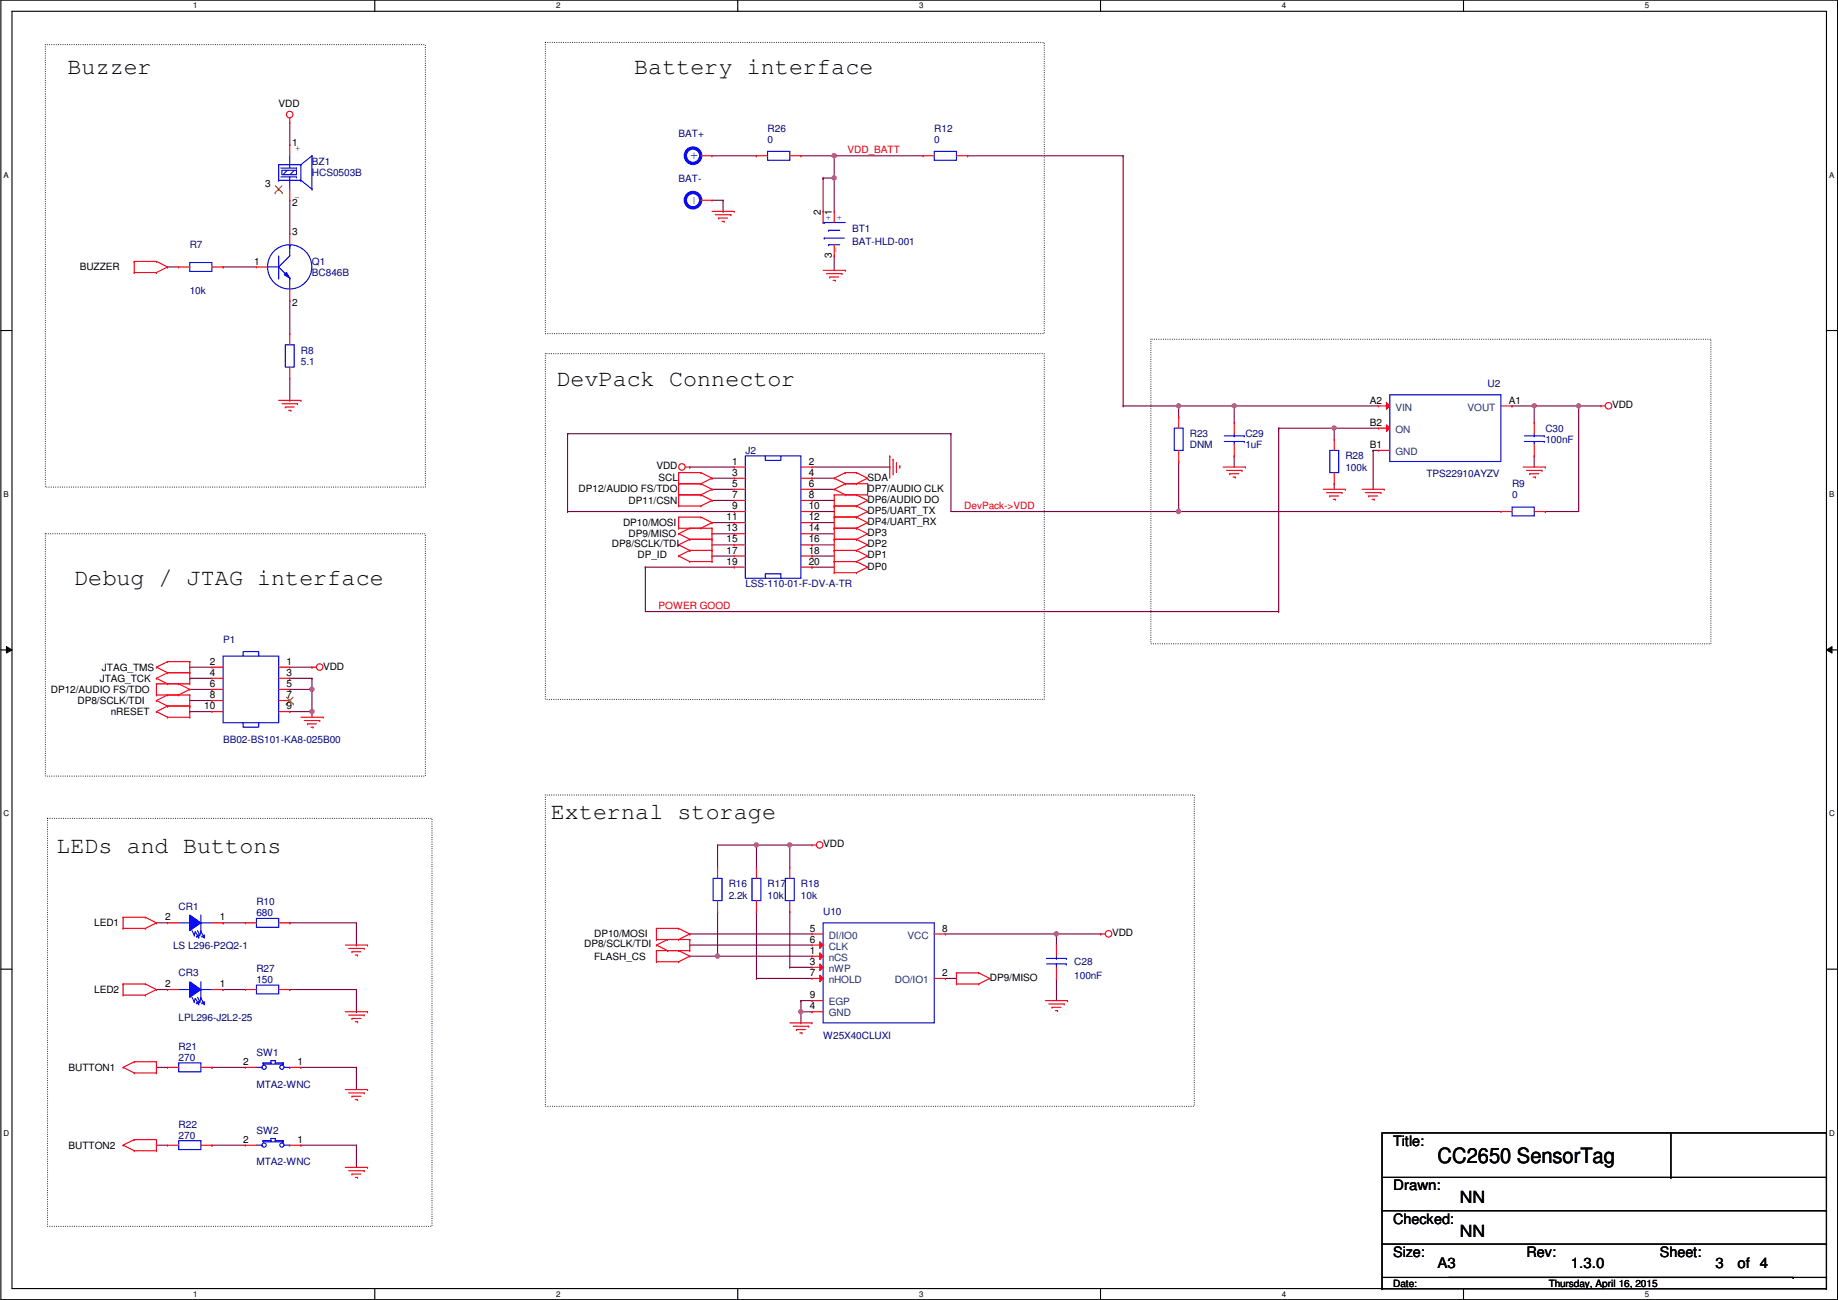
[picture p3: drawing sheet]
<svg xmlns="http://www.w3.org/2000/svg" width="420mm" height="297mm" viewBox="0 0 420 297" stroke-linecap="round" stroke-linejoin="round" font-family="sans-serif">
<path d="M.2 0h419.9v297h-419.9zM2.7 2.6h414.8v291.8h-414.8z" fill="none" stroke="#000" stroke-width=".25"/>
<g fill="#fff">
<path d="M44.2 .3h1v2h-1z"/>
<path d="M44.2 294.7h1v2h-1z"/>
</g>
<path d="M85.7 0v2.6M85.7 294.4v2.6" fill="none" stroke="#000" stroke-width=".25"/>
<g fill="#fff">
<path d="M127.1 .3h1v2h-1z"/>
<path d="M127.1 294.7h1v2h-1z"/>
</g>
<path d="M168.6 0v2.6M168.6 294.4v2.6" fill="none" stroke="#000" stroke-width=".25"/>
<g fill="#fff">
<path d="M210.1 .3h1v2h-1z"/>
<path d="M210.1 294.7h1v2h-1z"/>
</g>
<path d="M251.6 0v2.6M251.6 294.4v2.6" fill="none" stroke="#000" stroke-width=".25"/>
<g fill="#fff">
<path d="M293 .3h1v2h-1z"/>
<path d="M293 294.7h1v2h-1z"/>
</g>
<path d="M334.5 0v2.6M334.5 294.4v2.6" fill="none" stroke="#000" stroke-width=".25"/>
<g fill="#fff">
<path d="M376 .3h1v2h-1z"/>
<path d="M376 294.7h1v2h-1z"/>
<path d="M.8 39h1.2v2h-1.2z"/>
<path d="M418.2 39h1.1v2h-1.1z"/>
<path d="M.8 112h1.2v2h-1.2z"/>
<path d="M418.2 112h1.1v2h-1.1z"/>
</g>
<path d="M.2 75.5h2.5M417.5 75.5h2.6" fill="none" stroke="#000" stroke-width=".25"/>
<g fill="#fff">
<path d="M.8 185h1.3v1.9h-1.3z"/>
<path d="M418.2 185h1.2v1.9h-1.2z"/>
</g>
<path d="M.2 148.5h2.5M417.5 148.5h2.6" fill="none" stroke="#000" stroke-width=".25"/>
<path d="M1.5 147.7l1.2 .8-1.2 .7zM417.5 148.5l1.3-.8v1.5z" fill="#000"/>
<path d="M1.5 147.7l1.2 .8-1.2 .7zM417.5 148.5l1.3-.8v1.5z" fill="none" stroke="#000" stroke-width=".23"/>
<g fill="#fff">
<path d="M.8 257.9h1.3v2h-1.3z"/>
<path d="M418.2 257.9h1.2v2h-1.2z"/>
</g>
<path d="M.2 221.4h2.5M417.5 221.4h2.6" fill="none" stroke="#000" stroke-width=".25"/>
<path d="M10.4 10.2h86.8v101.1h-86.8zM124.7 9.7h114v66.5h-114zM263.1 77.5h128v69.6h-128zM124.7 80.8h114v79h-114zM10.4 122h86.8v55.3h-86.8zM10.9 187h87.9v93.2h-87.9zM124.7 181.7h148.3v71.1h-148.3z" fill="none" stroke="#000" stroke-width=".25" stroke-dasharray="0 .5"/>
<g fill="none" stroke="#800040" stroke-width=".25">
<path d="M66.2 155h.1M66.2 155h5.1M71.3 155h.1M71.3 155v2.5M35.8 210.9h.1M35.8 210.9h2.5M51 210.9h.1M51 210.9h5.1M66.2 210.9h.1M66.2 210.9h15.3M35.8 243.9h.1M35.8 243.9h2.5"/>
<path d="M35.8 261.7h.1M35.8 261.7h2.5"/>
</g>
<circle cx="71.3" cy="157.5" r=".49" fill="#f0f"/>
<circle cx="71.3" cy="157.5" r=".49" fill="none" stroke="#f0f" stroke-width=".25"/>
<g fill="none" stroke="#800040" stroke-width=".25">
<path d="M66.2 45.8h.1M66.2 45.8v7.6M38.3 61h.1M38.3 61h2.5M51 61h.1M51 61h7.6M66.2 68.6h.1M66.2 68.6v7.6M185.6 106.7h17.8M203.4 106.7h.1M43.4 152.4h.1M43.4 155h.1"/>
<path d="M43.4 152.4h5.1M43.4 155h5.1M66.2 157.5h.1M66.2 157.5h5.1M43.4 162.6h.1M43.4 162.6h5.1M71.3 162.6h.1M71.3 162.6v1.3"/>
</g>
<circle cx="71.3" cy="162.6" r=".49" fill="#f0f"/>
<circle cx="71.3" cy="162.6" r=".49" fill="none" stroke="#f0f" stroke-width=".25"/>
<g fill="none" stroke="#800040" stroke-width=".25">
<path d="M190.7 35.6h.1M190.7 35.6v12.7M221.2 35.6h.1M221.2 35.6h35.5M188.2 40.7h.1M188.2 40.7v7.6M188.2 40.7h2.5M190.7 58.5h.1M190.7 40.7h.1M190.7 58.5v3.3M66.2 91.5h.1M66.2 86.4v5.1"/>
<path d="M185.6 116.9h.1M185.6 114.3h.1M185.6 116.9h5.1M185.6 114.3h5.1M147.5 139.7h144.8M185.6 129.6h.1M185.6 127h.1M185.6 124.5h.1M185.6 129.6h5.1M185.6 127h5.1M185.6 124.5h5.1M292.3 139.7h.1"/>
<path d="M71.3 157.5h.1M71.3 157.5v5.1M66.2 162.6h5.1M71.3 162.6h.1M81.5 215.9h.1M81.5 210.9v5M81.5 243.9h.1M81.5 243.9v5.1M81.5 261.7h.1M81.5 261.7v5"/>
</g>
<circle cx="190.7" cy="40.7" r=".49" fill="#f0f"/>
<circle cx="190.7" cy="40.7" r=".49" fill="none" stroke="#f0f" stroke-width=".25"/>
<circle cx="190.7" cy="35.6" r=".49" fill="#f0f"/>
<circle cx="190.7" cy="35.6" r=".49" fill="none" stroke="#f0f" stroke-width=".25"/>
<g fill="none" stroke="#800040" stroke-width=".25">
<path d="M190.7 35.6h.1M190.7 35.6h20.3M256.7 35.6h.1M256.7 35.6v57.2M129.7 99.1h.1M129.7 99.1v17.8M129.7 99.1h87.7M217.4 99.1h.1M217.4 99.1v17.8M129.7 116.9h.1M129.7 116.9h38.1M157.7 106.7h.1"/>
<path d="M157.7 106.7h10.1M162.8 109.3h.1M162.8 114.3h.1M162.8 119.4h.1M162.8 111.8h.1M162.8 109.3h5M162.8 114.3h5M162.8 119.4h5M162.8 111.8h5M185.6 111.8h.1M185.6 109.3h.1M185.6 119.4h.1"/>
<path d="M185.6 109.3h5.1M185.6 119.4h5.1M185.6 111.8h5.1M147.5 129.6h.1M147.5 129.6h20.3M147.5 129.6v10.1M162.8 122h.1M162.8 124.5h.1M162.8 127h.1M162.8 122h5M162.8 124.5h5M162.8 127h5"/>
<path d="M185.6 122h.1M185.6 122h5.1M43.4 157.5h5.1M48.5 157.5h.1M66.2 152.4h5.1M71.3 152.4h.1M43.4 160.1h5.1M48.5 160.1h.1M216.1 213.4h.1M216.1 213.4h25.4M48.5 243.9h.1M48.5 243.9h7.6"/>
<path d="M68.8 243.9h.1M68.8 243.9h12.7M48.5 261.7h.1M48.5 261.7h7.6M68.8 261.7h.1M68.8 261.7h12.7"/>
</g>
<circle cx="241.5" cy="213.4" r=".49" fill="#f0f"/>
<circle cx="241.5" cy="213.4" r=".49" fill="none" stroke="#f0f" stroke-width=".25"/>
<path d="M157.7 213.4h.1M157.7 215.9h.1M157.7 213.4h27.9M157.7 215.9h27.9M157.7 218.5h6.3M164 218.5h.1M183.1 228.6h.1M183.1 228.6h2.5M216.1 223.6h.1M216.1 223.6h2.5" fill="none" stroke="#800040" stroke-width=".25"/>
<circle cx="164" cy="218.5" r=".49" fill="#f0f"/>
<circle cx="164" cy="218.5" r=".49" fill="none" stroke="#f0f" stroke-width=".25"/>
<g fill="none" stroke="#800040" stroke-width=".25">
<path d="M172.9 193.1h.1M172.9 193.1v5.1M172.9 208.3h.1M172.9 208.3v15.3M180.5 208.3h.1M180.5 208.3v12.7M241.5 213.4h.1M241.5 213.4v2.5M241.5 213.4h10.2M251.7 213.4h.1M172.9 223.6h.1M172.9 223.6h12.7"/>
<path d="M180.5 221h.1M180.5 221h5.1M183.1 231.2h.1M183.1 228.6v2.6"/>
</g>
<circle cx="172.9" cy="193.1" r=".49" fill="#f0f"/>
<circle cx="172.9" cy="193.1" r=".49" fill="none" stroke="#f0f" stroke-width=".25"/>
<path d="M172.9 193.1h.1M172.9 193.1h7.6M180.5 193.1h.1M180.5 193.1v5.1" fill="none" stroke="#800040" stroke-width=".25"/>
<circle cx="180.5" cy="193.1" r=".49" fill="#f0f"/>
<circle cx="180.5" cy="193.1" r=".49" fill="none" stroke="#f0f" stroke-width=".25"/>
<path d="M180.5 193.1h.1M180.5 193.1h5.1M183.1 233.7h.1M185.6 231.2h.1M185.6 231.2h-2.5v2.5M241.5 223.6h.1M241.5 223.6v5" fill="none" stroke="#800040" stroke-width=".25"/>
<circle cx="183.1" cy="231.2" r=".49" fill="#f0f"/>
<circle cx="183.1" cy="231.2" r=".49" fill="none" stroke="#f0f" stroke-width=".25"/>
<g fill="none" stroke="#800040" stroke-width=".25">
<path d="M66.2 33.1h.1M66.2 28v5.1M162.8 35.6h10.1M172.9 35.6h.1M183.1 35.6h7.6M190.7 35.6h.1M162.8 45.8h2.5M165.3 45.8h.1M165.3 48.3h.1M165.3 45.8v2.5M282.1 92.8h.1M282.1 92.8v3.8"/>
<path d="M282.1 92.8h33.1M282.1 104.2h.1M282.1 104.2v2.5M350.7 104.2h.1M350.7 104.2v2.5M164 193.1h.1M164 193.1v5.1M164 193.1h8.9M172.9 193.1h.1M164 208.3h.1M164 208.3v10.2h21.6M185.6 218.5h.1"/>
<path d="M35.8 226.1h.1M35.8 226.1h2.5M51 226.1h.1M51 226.1h5.1M66.2 226.1h.1M66.2 226.1h15.3v5.1M81.5 231.2h.1"/>
</g>
<circle cx="282.1" cy="92.7" r=".49" fill="#f0f"/>
<circle cx="282.1" cy="92.7" r=".49" fill="none" stroke="#f0f" stroke-width=".25"/>
<path d="M269.4 92.8h.1M269.4 92.8h12.7M350.7 92.8h.1M350.7 92.8v3.8" fill="none" stroke="#800040" stroke-width=".25"/>
<circle cx="350.7" cy="92.7" r=".49" fill="#f0f"/>
<circle cx="350.7" cy="92.7" r=".49" fill="none" stroke="#f0f" stroke-width=".25"/>
<path d="M292.3 97.8h.1M292.3 97.8v41.9M292.3 97.8h12.7M360.9 92.8h.1M360.9 92.8v24.1" fill="none" stroke="#800040" stroke-width=".25"/>
<circle cx="360.9" cy="92.7" r=".49" fill="#f0f"/>
<circle cx="360.9" cy="92.7" r=".49" fill="none" stroke="#f0f" stroke-width=".25"/>
<g fill="none" stroke="#800040" stroke-width=".25">
<path d="M305 97.8h.1M305 97.8h10.2M305 97.8v2.6M345.6 92.8h.1M345.6 92.8h20.4M350.7 92.8h.1M360.9 92.8h.1M305 110.5h.1M305 110.5v1.3M313.9 102.9h.1M313.9 102.9h1.3M313.9 102.9v8.9"/>
<path d="M353.3 116.9h.1M353.3 116.9h7.6"/>
</g>
<circle cx="305" cy="97.8" r=".49" fill="#f0f"/>
<circle cx="305" cy="97.8" r=".49" fill="none" stroke="#f0f" stroke-width=".25"/>
<path d="M269.4 92.8h.1M269.4 92.8v2.5M269.4 116.9h.1M269.4 105.5v11.4M269.4 116.9h73.7" fill="none" stroke="#800040" stroke-width=".25"/>
<circle cx="269.4" cy="116.9" r=".49" fill="#f0f"/>
<circle cx="269.4" cy="116.9" r=".49" fill="none" stroke="#f0f" stroke-width=".25"/>
<path d="M256.7 92.8h.1M256.7 92.8h12.7" fill="none" stroke="#800040" stroke-width=".25"/>
<circle cx="269.4" cy="92.7" r=".49" fill="#f0f"/>
<circle cx="269.4" cy="92.7" r=".49" fill="none" stroke="#f0f" stroke-width=".25"/>
<path d="M217.4 116.9h52M269.4 116.9h.1" fill="none" stroke="#800040" stroke-width=".25"/>
<g fill="none" stroke="#f00" stroke-width=".25">
<path d="M66.2 28h.1M66.2 27v1M30.7 59.7h.1M30.7 59.7h5.1M30.7 59.7v2.6M35.8 59.7h.1M35.8 59.7l2.5 1.3M162.8 48.3h5M163.5 49.1h3.6M164.3 49.8h.1M164.3 49.8h2M165 50.6h.6"/>
<path d="M165.6 50.6h.1M167.1 49.1h.1M167.8 48.3h.1M30.7 62.3h.1M30.7 62.3h5.1M35.8 62.3h.1M38.3 61h.1M38.3 61l-2.5 1.3M188.2 61.8h5M188.9 62.5h3.6M189.7 63.3h.1M189.7 63.3h2"/>
<path d="M190.4 64.1h.6M191 64.1h.1M192.5 62.5h.1M193.2 61.8h.1M63.7 91.5h5.1M64.5 92.2h3.5M65.2 93h.1M65.2 93h2.1M66 93.8h.5M66.5 93.8h.1M68 92.2h.1M68.8 91.5h.1"/>
<path d="M350.7 96.6h.1M350.7 96.6v2.5M366 92.8h.1M366 92.8h1M155.1 113.1h.1M155.1 110.5h.1M155.1 115.6h.1M155.1 118.2h.1M155.1 108h.1M155.1 110.5h5.1M155.1 113.1h5.1M155.1 108v7.6"/>
<path d="M155.1 118.2v2.5M155.1 115.6h5.1M155.1 118.2h5.1M155.1 108h5.1M156.7 106.7h1M157.7 106.7h.1M160.2 110.5h.1M160.2 113.1h.1M160.2 115.6h.1M160.2 118.2h.1M160.2 108h.1M160.2 110.5l2.6 1.3"/>
<path d="M160.2 113.1l2.6 1.2M160.2 118.2l2.6 1.2M160.2 108l2.6 1.3M162.8 111.8h.1M162.8 114.3h.1M162.8 119.4h.1M162.8 109.3h.1M162.8 111.8l-2.6 1.3M162.8 114.3l-2.6 1.3M162.8 119.4l-2.6 1.3M162.8 109.3l-2.6 1.2M190.7 109.3h.1"/>
<path d="M190.7 118.2h.1M190.7 115.6h.1M190.7 111.8h.1M190.7 113.1h.1M190.7 113.1h7.6M190.7 115.6h5.1M190.7 118.2h5.1M190.7 109.3l2.5 1.2M190.7 113.1v17.8M190.7 111.8l2.5 1.3M193.2 110.5h.1M193.2 108h.1"/>
<path d="M193.2 113.1h.1M193.2 110.5h5.1M193.2 108l-2.5 1.3M193.2 108h2.6M193.2 110.5l-2.5 1.3M195.8 110.5h.1M195.8 108h.1M195.8 118.2h.1M195.8 115.6h.1M195.8 113.1h.1M195.8 108l2.5 1.3M195.8 115.6l2.5 1.3"/>
<path d="M195.8 118.2l2.5 1.2M195.8 113.1l2.5 1.2M198.3 109.3h.1M198.3 116.9h.1M198.3 110.5h.1M198.3 113.1h.1M198.3 119.4h.1M198.3 114.3h.1M198.3 109.3l-2.5 1.2M198.3 116.9l-2.5 1.3M198.3 110.5v2.6M198.3 119.4l-2.5 1.3"/>
<path d="M198.3 114.3l-2.5 1.3M203.4 104.2h.1M203.4 104.2v5.1M204.2 104.9h.1M204.2 104.9v3.6M204.9 107.7h.1M204.9 105.7v2M205.7 106.5h.1M205.7 106.5v.5M279.6 106.7h5.1M280.4 107.5h3.5M281.1 108.2h.1"/>
<path d="M281.1 108.2h2.1M281.9 109h.5M282.4 109h.1M283.9 107.5h.1M284.7 106.7h.1M302.5 111.8h5M303.2 112.6h3.6M304 113.3h.1M304 113.3h2M304.7 114.1h.6M305.3 114.1h.1M306.8 112.6h.1"/>
<path d="M307.5 111.8h.1M311.4 111.8h5M312.1 112.6h3.6M312.9 113.3h.1M312.9 113.3h2M313.6 114.1h.5M314.1 114.1h.1M315.7 112.6h.1M316.4 111.8h.1M348.2 106.7h5.1M348.9 107.5h3.6M349.7 108.2h.1"/>
<path d="M349.7 108.2h2M350.5 109h.5M350.7 104.2h.1M350.7 101.6v2.6M351 109h.1M352.5 107.5h.1M353.3 106.7h.1M155.1 127h.1M155.1 122h.1M155.1 120.7h.1M155.1 124.5h.1M155.1 127l2.6 1.3"/>
<path d="M155.1 120.7h7.7M155.1 122l2.6 1.2M155.1 124.5l2.6 1.3M157.7 125.8h.1M157.7 128.3h.1M157.7 120.7h.1M157.7 123.2h.1M157.7 125.8l-2.6 1.2M157.7 125.8h5.1M157.7 128.3h5.1M157.7 120.7l-2.6 1.3M157.7 123.2h5.1"/>
<path d="M157.7 123.2l-2.6 1.3M160.2 120.7h.1M162.8 125.8h.1M162.8 128.3h.1M162.8 120.7h.1M162.8 123.2h.1M162.8 120.7v7.6M190.7 130.9h.1M190.7 128.3h.1M190.7 125.8h.1M190.7 123.2h.1M190.7 120.7h.1"/>
<path d="M190.7 125.8h5.1M190.7 128.3h5.1M190.7 120.7h5.1M190.7 123.2h5.1M190.7 130.9h5.1M195.8 130.9h.1M195.8 128.3h.1M195.8 125.8h.1M195.8 123.2h.1M195.8 120.7h.1M195.8 128.3l2.5 1.3M195.8 125.8l2.5 1.2"/>
<path d="M195.8 123.2l2.5 1.3M195.8 120.7l2.5 1.3M198.3 129.6h.1M198.3 124.5h.1M198.3 127h.1M198.3 122h.1M198.3 129.6l-2.5 1.3M198.3 124.5l-2.5 1.3M198.3 127l-2.5 1.3M198.3 122l-2.5 1.2M35.8 155h.1M35.8 152.4h.1"/>
<path d="M35.8 158.8h.1M35.8 156.3h.1M35.8 156.3h7.6M35.8 155l2.5 1.3M35.8 152.4l2.5 1.3M35.8 158.8h7.6M35.8 156.3v2.5M38.3 153.7h.1M38.3 156.3h.1M38.3 151.2h.1M38.3 158.8h.1M38.3 153.7l-2.5 1.3"/>
<path d="M38.3 153.7h5.1M38.3 151.2l-2.5 1.2M38.3 151.2h5.1M38.3 158.8l-2.5 1.3M40.8 156.3h.1M40.8 158.8h.1M40.8 156.3l2.6 1.2M43.4 153.7h.1M43.4 156.3h.1M43.4 151.2h.1M43.4 158.8h.1M43.4 157.5h.1"/>
<path d="M43.4 151.2v5.1M43.4 158.8v5.1M43.4 157.5l-2.6 1.3M71.3 152.4h.1M71.3 152.4h1M35.8 162.6h.1M35.8 160.1h.1M35.8 162.6l2.5 1.3M35.8 160.1l2.5 1.2M38.3 161.3h.1M38.3 163.9h.1M38.3 161.3l-2.5 1.3"/>
<path d="M38.3 161.3h5.1M38.3 163.9h5.1M43.4 161.3h.1M43.4 163.9h.1M68.8 163.9h5.1M69.5 164.6h3.6M70.3 165.4h.1M70.3 165.4h2M71.1 166.2h.5M71.6 166.2h.1M73.1 164.6h.1M73.9 163.9h.1"/>
<path d="M172.9 198.2h.1M172.9 198.2v2.5M185.6 193.1h.1M185.6 193.1h1M28.1 212.1h.1M28.1 209.6h.1M28.1 209.6h5.1M28.1 212.1h5.1M28.1 209.6v2.5M33.2 209.6h.1M33.2 212.1h.1M33.2 209.6l2.6 1.3"/>
<path d="M35.8 210.9h.1M35.8 210.9l-2.6 1.2M78.9 215.9h5.1M79.7 216.7h3.6M80.5 217.5h.1M80.5 217.5h2M81.2 218.2h.5M81.7 218.2h.1M83.3 216.7h.1M84 215.9h.1M150.1 214.7h.1M150.1 212.1h.1"/>
<path d="M150.1 219.8h.1M150.1 217.2h.1M150.1 215.9h.1M150.1 212.1h5M150.1 214.7h7.6M150.1 212.1v2.6M150.1 217.2v2.6M150.1 217.2h7.6M150.1 219.8h5M150.1 215.9l2.5 1.3M152.6 214.7h.1M152.6 217.2h.1"/>
<path d="M152.6 214.7l-2.5 1.2M155.1 212.1h.1M155.1 214.7h.1M155.1 217.2h.1M155.1 219.8h.1M155.1 212.1l2.6 1.3M155.1 217.2l2.6 1.3M157.7 213.4h.1M157.7 218.5h.1M157.7 214.7h.1M157.7 217.2h.1M157.7 213.4l-2.6 1.3"/>
<path d="M157.7 218.5l-2.6 1.3M157.7 214.7v2.5M172.9 208.3h.1M172.9 205.8v2.5M213.6 213.4h2.5M216.1 213.4h.1M251.7 213.4h.1M251.7 213.4h1M28.1 227.4h.1M28.1 224.8h.1M28.1 224.8v2.6M28.1 224.8h5.1"/>
<path d="M28.1 227.4h5.1M33.2 224.8h.1M33.2 227.4h.1M33.2 224.8l2.6 1.3M35.8 226.1h.1M35.8 226.1l-2.6 1.3M78.9 231.2h5.1M79.7 231.9h3.6M80.5 232.7h.1M80.5 232.7h2M81.2 233.5h.5M81.7 233.5h.1"/>
<path d="M83.3 231.9h.1M84 231.2h.1M180.5 233.7h5.1M181.3 234.5h3.6M182.1 235.2h.1M182.1 235.2h2M182.8 236h.5M183.3 236h.1M184.9 234.5h.1M185.6 233.7h.1M185.6 231.2h.1M185.6 231.2h2.6"/>
<path d="M218.6 224.8h.1M218.6 222.3h.1M218.6 224.8h5.1M218.6 222.3v2.5M218.6 222.3h5.1M223.7 224.8h.1M223.7 222.3h.1M223.7 222.3l2.6 1.3M226.3 223.6h.1M226.3 223.6l-2.6 1.2M239 228.6h5M239.7 229.4h3.6"/>
<path d="M240.5 230.2h.1M240.5 230.2h2M241.2 230.9h.6M241.8 230.9h.1M243.3 229.4h.1M244 228.6h.1M28.1 243.9h.1M28.1 243.9l2.6 1.3M30.7 242.6h.1M30.7 245.2h.1M30.7 242.6l-2.6 1.3M30.7 242.6h5.1"/>
<path d="M30.7 245.2h5.1M35.8 242.6h.1M35.8 245.2h.1M35.8 242.6v2.6M78.9 249h5.1M79.7 249.7h3.6M80.5 250.5h.1M80.5 250.5h2M81.2 251.2h.5M81.7 251.2h.1M83.3 249.7h.1M84 249h.1"/>
<path d="M28.1 261.7h.1M28.1 261.7l2.6 1.2M30.7 260.4h.1M30.7 262.9h.1M30.7 260.4l-2.6 1.3M30.7 260.4h5.1M30.7 262.9h5.1M35.8 260.4h.1M35.8 262.9h.1M35.8 260.4v2.5M78.9 266.7h5.1M79.7 267.5h3.6"/>
<path d="M80.5 268.3h.1M80.5 268.3h2M81.2 269h.5M81.7 269h.1M83.3 267.5h.1M84 266.7h.1"/>
<circle cx="66.2" cy="26.2" r=".75"/>
<circle cx="367.7" cy="92.7" r=".75"/>
<circle cx="155.9" cy="106.7" r=".75"/>
<circle cx="73.1" cy="152.4" r=".75"/>
<circle cx="187.4" cy="193.1" r=".75"/>
<circle cx="253.4" cy="213.4" r=".75"/>
</g>
<g fill="none" stroke="#000" stroke-width=".25">
<path d="M315.9 258.9h101.6v33h-101.6zM382 258.9v10.1M315.9 269h101.6M315.9 276.6h101.6M382 269h.1M417.5 269h.1M417.5 276.6h.1M315.9 294.4h.1M315.9 284.3h101.6M315.9 291.9v2.5M315.9 294.4h101.6M331.2 291.9h78.7"/>
<path d="M409.9 291.9h.1M417.5 284.3h.1M417.5 294.4h.1M417.5 291.9h.1M417.5 291.9v2.5"/>
</g>
<path d="M348.4 99.6h4.6M350.7 99.6h.1M350.7 99.1v.5M353 99.6h.1M348.4 100.9h4.6M350.7 100.9h.1M350.7 100.9v.7M353 100.9h.1M171.9 200.7h2v5.1h-2zM188.2 210.9h25.4v22.8h-25.4z" fill="none" stroke="#00f" stroke-width=".25"/>
<path d="M187.4 217.7l.8 .8-.8 .7z" fill="#f00"/>
<path d="M185.6 218.5h.1M185.6 218.5h2.6M187.4 217.7l.8 .8-.8 .7z" fill="none" stroke="#f00" stroke-width=".25"/>
<path d="M187.4 215.2l.8 .7-.8 .8z" fill="#f00"/>
<path d="M185.6 215.9h.1M185.6 213.4h.1M185.6 215.9h2.6M185.6 213.4h2.6M187.4 215.2l.8 .7-.8 .8zM213.6 223.6h2.5M216.1 223.6h.1" fill="none" stroke="#f00" stroke-width=".25"/>
<path d="M187.4 220.3l.8 .7-.8 .8z" fill="#f00"/>
<path d="M185.6 221h.1M185.6 221h2.6M187.4 220.3l.8 .7-.8 .8z" fill="none" stroke="#f00" stroke-width=".25"/>
<path d="M187.4 222.8l.8 .8-.8 .7z" fill="#f00"/>
<g fill="none" stroke="#f00" stroke-width=".25">
<path d="M188.2 48.3h.1M188.2 48.3v2.5M190.7 48.3h.1M190.7 58.5h.1M190.7 48.3v2.5M190.7 55.9v2.6M164 198.2h.1M164 198.2v2.5M56.1 210.9h.1M56.1 210.9h2.5M63.7 210.9h2.5M66.2 210.9h.1"/>
<path d="M164 208.3h.1M164 205.8v2.5M56.1 226.1h.1M56.1 226.1h2.5M63.7 226.1h2.5M66.2 226.1h.1M185.6 223.6h.1M185.6 228.6h.1M185.6 223.6h2.6M185.6 228.6h2.6M187.4 222.8l.8 .8-.8 .7zM38.3 243.9h.1"/>
<path d="M38.3 243.9h2.5M45.9 243.9h2.6M48.5 243.9h.1M38.3 261.7h.1M38.3 261.7h2.5M45.9 261.7h2.6M48.5 261.7h.1"/>
</g>
<g fill="none" stroke="#00f" stroke-width=".25">
<path d="M188.2 50.8h.1M188.2 50.8h5M188.4 50.8h.1M188.4 54.4h.1M188.4 54.4h4.6M189.4 55.9h.1M189.4 52.6h.1M189.4 55.9h2.6M189.4 52.6h2.6M58.6 209.8h5.1v2.1h-5.1zM163 200.7h2v5.1h-2zM45.9 227.9h.1"/>
<path d="M45.9 224.3v3.6M58.6 225.1h5.1v2h-5.1zM40.8 242.9h5.1v2h-5.1zM40.8 260.6h5.1v2.1h-5.1z"/>
</g>
<path d="M43.4 224.3l2.5 1.8-2.5 1.8z" fill-rule="evenodd" fill="#00f"/>
<g fill="none" stroke="#00f" stroke-width=".25">
<path d="M175.5 34.6h5v2h-5zM65.2 78.8h2.1v5.1h-2.1zM45.9 212.6h.1M45.9 209.1v3.5M40.8 226.1h2.6M43.4 224.3l2.5 1.8-2.5 1.8zM43.4 226.1h.1M43.9 227.9l.5 1M44.4 228.9h.1M44.7 228.1h.1M44.7 228.1l-.3 .8M44.7 228.1l.7 1.3"/>
<path d="M44.9 229.2h.1M44.9 229.2l.5 .2M45.2 227.9l.5 1M45.4 229.4h.1M45.4 228.9h.1M45.4 228.9v.5M45.7 228.9h.1M45.9 226.1h.1M45.9 228.1h.1M45.9 226.1h2.6M45.9 228.1l-.2 .8M45.9 228.1l.8 1.3"/>
<path d="M46.2 229.2h.1M46.2 229.2l.5 .2M46.7 228.9h.1M46.7 229.4h.1M46.7 228.9v.5"/>
</g>
<path d="M172.9 35.6h.1M172.9 35.6h2.6M180.5 35.6h2.6M183.1 35.6h.1M66.2 76.2h.1M66.2 76.2v2.6M66.2 86.4h.1M66.2 83.9v2.5M38.3 226.1h.1M38.3 226.1h2.5M48.5 226.1h2.5M51 226.1h.1" fill="none" stroke="#f00" stroke-width=".25"/>
<path d="M43.4 209.1l2.5 1.8-2.5 1.7z" fill-rule="evenodd" fill="#00f"/>
<g fill="none" stroke="#00f" stroke-width=".25">
<path d="M213.6 34.6h5v2h-5zM43.4 60h5.1v2h-5.1zM63.7 58.5v5M66.2 55.9h.1M66.2 55.9v2.6l-2.5 2.5M61.2 61h.1M61.2 61h2.5M63.7 61h.1M63.7 63.5h.1M63.7 61l2.5 2.5M66.2 63.5h.1M66.2 63.5v2.6"/>
<path d="M268.4 97.8h2.1v5.1h-2.1zM279.9 99.6h4.5M282.1 99.6h.1M282.1 99.1v.5M284.4 99.6h.1M170.4 104.2h12.7v27.9h-12.7zM175 104.2v1h3.5v-1M279.9 100.9h4.5M282.1 100.9h.1M282.1 100.9v.7M284.4 100.9h.1M175 132.1v-1h3.5v1"/>
<path d="M40.8 210.9h2.6M43.4 209.1l2.5 1.8-2.5 1.7zM43.4 210.9h.1M43.9 212.6l.5 1.1M44.4 213.7h.1M44.7 212.9h.1M44.7 212.9l-.3 .8M44.7 212.9l.7 1.3M44.9 213.9h.1M44.9 213.9l.5 .3M45.2 212.6l.5 1.1M45.4 214.2h.1"/>
<path d="M45.4 213.7h.1M45.4 213.7v.5M45.7 213.7h.1M45.9 210.9h.1M45.9 212.9h.1M45.9 210.9h2.6M45.9 212.9l-.2 .8M45.9 212.9l.8 1.3M46.2 213.9h.1M46.2 213.9l.5 .3M46.7 213.7h.1M46.7 214.2h.1"/>
<path d="M46.7 213.7v.5M58.6 261.7h1.3M59.9 261.7h.1M60.1 260.6h.1M60.1 260.6v.3h4.6M60.1 260.6h1.8M61.9 260.6h.1M62.9 260.1h.1M62.9 260.6h.1M62.9 260.6h1.8M62.9 260.1h-1v.5M62.9 260.1v.5"/>
<path d="M64.7 260.9h.1M64.7 260.6h.1M64.7 260.6v.3M65 261.7h1.2M66.2 261.7h.1"/>
<circle cx="66.2" cy="61" r="5.1"/>
<circle cx="60.4" cy="261.6" r=".49"/>
<circle cx="64.4" cy="261.6" r=".49"/>
</g>
<g fill="none" stroke="#f00" stroke-width=".25">
<path d="M211 35.6h.1M211 35.6h2.6M218.6 35.6h2.6M221.2 35.6h.1M40.8 61h.1M40.8 61h2.6M48.5 61h2.5M51 61h.1M269.4 95.3h.1M269.4 95.3v2.5M282.1 96.6h.1M282.1 96.6v2.5"/>
<path d="M167.8 106.7h.1M167.8 109.3h.1M167.8 111.8h.1M167.8 114.3h.1M167.8 116.9h.1M167.8 119.4h.1M167.8 106.7h2.6M167.8 109.3h2.6M167.8 111.8h2.6M167.8 114.3h2.6M167.8 116.9h2.6M167.8 119.4h2.6"/>
<path d="M183.1 106.7h2.5M183.1 109.3h2.5M183.1 111.8h2.5M183.1 114.3h2.5M183.1 116.9h2.5M183.1 119.4h2.5M185.6 106.7h.1M185.6 109.3h.1M185.6 111.8h.1M185.6 114.3h.1M185.6 116.9h.1M185.6 119.4h.1"/>
<path d="M269.4 105.5h.1M269.4 102.9v2.6M282.1 104.2h.1M282.1 101.6v2.6M167.8 122h.1M167.8 124.5h.1M167.8 127h.1M167.8 129.6h.1M167.8 122h2.6M167.8 124.5h2.6M167.8 127h2.6M167.8 129.6h2.6"/>
<path d="M183.1 122h2.5M183.1 124.5h2.5M183.1 127h2.5M183.1 129.6h2.5M185.6 122h.1M185.6 124.5h.1M185.6 127h.1M185.6 129.6h.1M38.3 210.9h.1M38.3 210.9h2.5M48.5 210.9h2.5M51 210.9h.1"/>
<path d="M56.1 261.7h.1M56.1 261.7h2.5M66.2 261.7h2.6M68.8 261.7h.1"/>
</g>
<path d="M65 62.8l.5-.5 .7 1.2z" fill="#00f"/>
<g fill="none" stroke="#00f" stroke-width=".25">
<path d="M65 62.8l.5-.5 .7 1.2zM317.7 90.2h25.4v15.3h-25.4zM304 102.9h2v5.1h-2zM345.6 115.9h5.1v2h-5.1zM239.2 219h4.6M241.5 219h.1M241.5 218.5v.5M243.8 219h.1M239.2 220.3h4.6M241.5 220.3h.1M241.5 220.3v.7M243.8 220.3h.1"/>
<path d="M58.6 243.9h1.3M59.9 243.9h.1M60.1 242.9h.1M60.1 242.9v.2h4.6M60.1 242.9h1.8M61.9 242.9h.1M62.9 242.4h.1M62.9 242.9h.1M62.9 242.9h1.8M62.9 242.4h-1v.5M62.9 242.4v.5M64.7 243.1h.1"/>
<path d="M64.7 242.9h.1M64.7 242.9v.2M65 243.9h1.2M66.2 243.9h.1"/>
<circle cx="60.4" cy="243.9" r=".49"/>
<circle cx="64.4" cy="243.9" r=".49"/>
</g>
<g fill="none" stroke="#f00" stroke-width=".25">
<path d="M160.2 35.6h2.6M162.8 35.6h.1M66.2 53.4h.1M66.2 53.4v2.5M160.2 45.8h2.6M162.8 45.8h.1M58.6 61h.1M58.6 61h2.6M66.2 68.6h.1M66.2 66.1v2.5M305 110.5h.1M305 100.4h.1"/>
<path d="M305 100.4v2.5M305 108v2.5M315.2 102.9h.1M315.2 102.9h2.5M343.1 116.9h.1M343.1 116.9h2.5M350.7 116.9h2.6M353.3 116.9h.1M241.5 215.9h.1M241.5 215.9v2.6M241.5 223.6h.1M241.5 221v2.6"/>
<path d="M56.1 243.9h.1M56.1 243.9h2.5M66.2 243.9h2.6M68.8 243.9h.1"/>
</g>
<g fill="none" stroke="#00f" stroke-width=".76">
<circle cx="158.4" cy="35.6" r="1.76"/>
<circle cx="158.4" cy="45.7" r="1.76"/>
</g>
<path d="M316.9 92l.8 .8-.8 .7z" fill="#f00"/>
<path d="M315.2 92.8h.1M315.2 92.8h2.5M316.9 92l.8 .8-.8 .7zM343.1 92.8h2.5M345.6 92.8h.1" fill="none" stroke="#f00" stroke-width=".25"/>
<path d="M316.9 97.1l.8 .7-.8 .8z" fill="#f00"/>
<g fill="none" stroke="#f00" stroke-width=".25">
<path d="M315.2 97.8h.1M315.2 97.8h2.5M316.9 97.1l.8 .7-.8 .8zM48.5 152.4h.1M48.5 155h.1M48.5 157.5h.1M48.5 152.4h2.5M48.5 155h2.5M48.5 157.5h2.5M63.7 152.4h2.5M63.7 155h2.5M63.7 157.5h2.5"/>
<path d="M66.2 152.4h.1M66.2 155h.1M66.2 157.5h.1M48.5 160.1h.1M48.5 162.6h.1M48.5 160.1h2.5M48.5 162.6h2.5M63.7 160.1h2.5M63.7 162.6h2.5M66.2 160.1h.1M66.2 162.6h.1M180.5 198.2h.1"/>
<path d="M180.5 198.2v2.5M180.5 208.3h.1M180.5 205.8v2.5"/>
</g>
<g fill="none" stroke="#00f" stroke-width=".25">
<path d="M63.7 37.6h.1M63.7 37.6h5.1M63.7 37.6v3.6M64.2 38.4h3.6M67.8 38.4h.1M68.8 37.6h.1M68.8 37.6v3.6M71.3 35.6h.1M71.3 35.6l-2.5 2M71.3 35.6v7.6M63.7 41.2h.1M63.7 41.2h5.1"/>
<path d="M68.8 41.2h.1M68.8 41.2l2.5 2M71.3 43.2h.1M51 149.9h12.7v15.2h-12.7zM55.6 149.9v-1h3.5v1M55.6 165.1v1.1h3.5v-1.1M179.5 200.7h2.1v5.1h-2.1z"/>
</g>
<path d="M65.5 159.3l1.5 1.6M67 159.3l-1.6 1.6M65.4 160.9h.1M67 160.9h.1" fill="none" stroke="#804000" stroke-width=".23"/>
<path d="M64.5 38.9h3.3v1h-3.3z" fill-rule="evenodd" fill="#fff"/>
<path d="M64.5 38.9h3.3v1h-3.3z" fill-rule="evenodd" fill="#00f"/>
<path d="M64.5 38.9h3.3v1h-3.3zM66.2 35.6v2.8M64.2 40.4h3.6M66.2 40.4v2.8M67.8 40.4h.1" fill="none" stroke="#00f" stroke-width=".25"/>
<path d="M66.2 33.1h.1M66.2 33.1v2.5M63.7 43.2h.1M66.2 45.8h.1M66.2 43.2v2.6" fill="none" stroke="#f00" stroke-width=".25"/>
<path d="M62.9 44h.1M62.9 42.5l1.6 1.5M64.5 42.5l-1.6 1.5M64.5 44h.1" fill="none" stroke="#804000" stroke-width=".23"/>
<circle cx="71.3" cy="157.5" r=".49" fill="#f0f"/>
<circle cx="71.3" cy="157.5" r=".49" fill="none" stroke="#f0f" stroke-width=".25"/>
<circle cx="71.3" cy="162.6" r=".49" fill="#f0f"/>
<circle cx="71.3" cy="162.6" r=".49" fill="none" stroke="#f0f" stroke-width=".25"/>
<circle cx="190.7" cy="40.7" r=".49" fill="#f0f"/>
<circle cx="190.7" cy="40.7" r=".49" fill="none" stroke="#f0f" stroke-width=".25"/>
<circle cx="190.7" cy="35.6" r=".49" fill="#f0f"/>
<circle cx="190.7" cy="35.6" r=".49" fill="none" stroke="#f0f" stroke-width=".25"/>
<circle cx="241.5" cy="213.4" r=".49" fill="#f0f"/>
<circle cx="241.5" cy="213.4" r=".49" fill="none" stroke="#f0f" stroke-width=".25"/>
<circle cx="164" cy="218.5" r=".49" fill="#f0f"/>
<circle cx="164" cy="218.5" r=".49" fill="none" stroke="#f0f" stroke-width=".25"/>
<circle cx="172.9" cy="193.1" r=".49" fill="#f0f"/>
<circle cx="172.9" cy="193.1" r=".49" fill="none" stroke="#f0f" stroke-width=".25"/>
<circle cx="180.5" cy="193.1" r=".49" fill="#f0f"/>
<circle cx="180.5" cy="193.1" r=".49" fill="none" stroke="#f0f" stroke-width=".25"/>
<circle cx="183.1" cy="231.2" r=".49" fill="#f0f"/>
<circle cx="183.1" cy="231.2" r=".49" fill="none" stroke="#f0f" stroke-width=".25"/>
<circle cx="282.1" cy="92.7" r=".49" fill="#f0f"/>
<circle cx="282.1" cy="92.7" r=".49" fill="none" stroke="#f0f" stroke-width=".25"/>
<circle cx="350.7" cy="92.7" r=".49" fill="#f0f"/>
<circle cx="350.7" cy="92.7" r=".49" fill="none" stroke="#f0f" stroke-width=".25"/>
<circle cx="360.9" cy="92.7" r=".49" fill="#f0f"/>
<circle cx="360.9" cy="92.7" r=".49" fill="none" stroke="#f0f" stroke-width=".25"/>
<circle cx="305" cy="97.8" r=".49" fill="#f0f"/>
<circle cx="305" cy="97.8" r=".49" fill="none" stroke="#f0f" stroke-width=".25"/>
<circle cx="269.4" cy="116.9" r=".49" fill="#f0f"/>
<circle cx="269.4" cy="116.9" r=".49" fill="none" stroke="#f0f" stroke-width=".25"/>
<circle cx="269.4" cy="92.7" r=".49" fill="#f0f"/>
<circle cx="269.4" cy="92.7" r=".49" fill="none" stroke="#f0f" stroke-width=".25"/>
<g font-size="5.3">
<text x="15.4" y="17">Buzzer</text>
<text x="145" y="17">Battery interface</text>
<text x="127.2" y="88.1">DevPack Connector</text>
<text x="17" y="133.6">Debug / JTAG interface</text>
<text x="125.9" y="187.2">External storage</text>
<text x="12.9" y="194.8">LEDs and Buttons</text>
</g>
<text font-size="4.8" x="328.6" y="265.8">CC2650 SensorTag</text>
<g font-size="3.8">
<text x="333.7" y="275">NN</text>
<text x="333.7" y="282.6">NN</text>
</g>
<g font-size="3.3" fill="#00f">
<text x="159.5" y="36.6" transform="rotate(-90 159.5 36.6)">+</text>
<text x="159.5" y="46.8" transform="rotate(-90 159.5 46.8)">-</text>
</g>
<g font-size="3.3">
<text x="318.5" y="261.8">Title:</text>
<text x="318.5" y="272">Drawn:</text>
<text x="318.5" y="279.6">Checked:</text>
<text x="318.5" y="287.2">Size:</text>
<text x="348.9" y="287.2">Rev:</text>
<text x="379.4" y="287.2">Sheet:</text>
<text x="328.6" y="289.8">A3</text>
<text x="359.1" y="289.8">1.3.0</text>
<text x="392.1" y="289.8">3</text>
<text x="397.2" y="289.8">of 4</text>
</g>
<g font-size="2.3">
<text x="63.7" y="24.5">VDD</text>
<text x="66.8" y="33.3">1</text>
<text x="60.7" y="42.7">3</text>
<text x="66.8" y="47.1">2</text>
<text x="66.8" y="53.6">3</text>
<text x="187.6" y="49.1" transform="rotate(-90 187.6 49.1)">2</text>
<text x="190.1" y="49.1" transform="rotate(-90 190.1 49.1)">1</text>
<text x="190.1" y="59" transform="rotate(-90 190.1 59)">3</text>
<text x="18.2" y="61.8">BUZZER</text>
<text x="58.1" y="60.5">1</text>
<text x="66.8" y="69.9">2</text>
<text x="313.1" y="92.2">A2</text>
<text x="344.9" y="92.2">A1</text>
<text x="368.5" y="93.3">VDD</text>
<text x="313.1" y="97.3">B2</text>
<text x="150.1" y="107.3">VDD</text>
<text x="167.3" y="106.2">1</text>
<text x="184.9" y="106.2">2</text>
<text x="313.1" y="102.4">B1</text>
<text x="132.3" y="112.4">DP12/AUDIO FS/TDO</text>
<text x="150.6" y="109.8">SCL</text>
<text x="167.3" y="108.7">3</text>
<text x="167.3" y="111.3">5</text>
<text x="167.3" y="113.8">7</text>
<text x="184.9" y="108.7">4</text>
<text x="184.9" y="111.3">6</text>
<text x="184.9" y="113.8">8</text>
<text x="198.3" y="109.8">SDA</text>
<text x="198.3" y="112.4">DP7/AUDIO CLK</text>
<text x="143.7" y="115.1">DP11/CSN</text>
<text x="166.1" y="118.9">11</text>
<text x="167.3" y="116.3">9</text>
<text x="184.9" y="116.3">10</text>
<text x="184.9" y="118.9">12</text>
<text x="198.3" y="117.4">DP5/UART_TX</text>
<text x="198.3" y="120">DP4/UART_RX</text>
<text x="198.3" y="114.9">DP6/AUDIO DO</text>
<text x="139.9" y="125.1">DP8/SCLK/TDI</text>
<text x="142.4" y="120.2">DP10/MOSI</text>
<text x="143.7" y="122.8">DP9/MISO</text>
<text x="166.1" y="121.4">13</text>
<text x="166.1" y="124">15</text>
<text x="184.9" y="121.4">14</text>
<text x="184.9" y="124">16</text>
<text x="198.3" y="125.1">DP2</text>
<text x="198.3" y="122.5">DP3</text>
<text x="145.7" y="127.6">DP_ID</text>
<text x="166.1" y="126.5">17</text>
<text x="166.1" y="129">19</text>
<text x="184.9" y="126.5">18</text>
<text x="184.9" y="129">20</text>
<text x="198.3" y="130.1">DP0</text>
<text x="198.3" y="127.6">DP1</text>
<text x="22.8" y="155.8">JTAG_TCK</text>
<text x="23.3" y="153.2">JTAG_TMS</text>
<text x="48" y="151.9">2</text>
<text x="48" y="154.4">4</text>
<text x="65.5" y="151.9">1</text>
<text x="65.5" y="154.4">3</text>
<text x="73.9" y="153">VDD</text>
<text x="11.6" y="158.3">DP12/AUDIO FS/TDO</text>
<text x="17.7" y="160.9">DP8/SCLK/TDI</text>
<text x="48" y="157">6</text>
<text x="48" y="159.5">8</text>
<text x="65.5" y="157">5</text>
<text x="65.5" y="159.5">7</text>
<text x="25.3" y="163.4">nRESET</text>
<text x="46.7" y="162.1">10</text>
<text x="65.5" y="162.1">9</text>
<text x="188.2" y="193.6">VDD</text>
<text x="21.5" y="211.7">LED1</text>
<text x="37.8" y="210.3">2</text>
<text x="50.2" y="210.3">1</text>
<text x="135.8" y="214.2">DP10/MOSI</text>
<text x="185.1" y="215.4">6</text>
<text x="185.1" y="212.9">5</text>
<text x="215.3" y="212.9">8</text>
<text x="254.2" y="214">VDD</text>
<text x="133.5" y="216.5">DP8/SCLK/TDI</text>
<text x="135.8" y="219.3">FLASH_CS</text>
<text x="185.1" y="217.9">1</text>
<text x="185.1" y="220.5">3</text>
<text x="21.5" y="226.9">LED2</text>
<text x="37.8" y="225.6">2</text>
<text x="50.2" y="225.6">1</text>
<text x="185.1" y="223">7</text>
<text x="215.3" y="223">2</text>
<text x="226.3" y="224.1">DP9/MISO</text>
<text x="185.1" y="230.6">4</text>
<text x="185.1" y="228.1">9</text>
<text x="15.7" y="244.7">BUTTON1</text>
<text x="55.6" y="243.3">2</text>
<text x="68" y="243.3">1</text>
<text x="15.7" y="262.5">BUTTON2</text>
<text x="55.6" y="261.1">2</text>
<text x="68" y="261.1">1</text>
<text x="318.5" y="294">Date:</text>
<text x="354" y="294">Thursday, April 16, 2015</text>
</g>
<g font-size="2.3" fill="#00f">
<text x="67.5" y="34.4">+</text>
<text x="67.3" y="45.6">-</text>
<text x="188.8" y="49.1" transform="rotate(90 188.8 49.1)">+</text>
<text x="191.3" y="49.1" transform="rotate(90 191.3 49.1)">+</text>
<text x="190.5" y="56.4" transform="rotate(90 190.5 56.4)">-</text>
</g>
<g font-size="2.3" fill="#000080">
<text x="155.1" y="31.3">BAT+</text>
<text x="175.5" y="30.1">R26</text>
<text x="175.5" y="32.6">0</text>
<text x="213.6" y="30.1">R12</text>
<text x="213.6" y="32.6">0</text>
<text x="71.3" y="37.7">BZ1</text>
<text x="71.3" y="40.2">HCS0503B</text>
<text x="155.1" y="41.5">BAT-</text>
<text x="194.8" y="52.9">BT1</text>
<text x="43.4" y="56.7">R7</text>
<text x="194.8" y="56">BAT-HLD-001</text>
<text x="71.3" y="60.5">Q1</text>
<text x="71.3" y="63.1">BC846B</text>
<text x="43.4" y="67.1">10k</text>
<text x="68.8" y="80.9">R8</text>
<text x="68.8" y="83.4">5.1</text>
<text x="340.1" y="88.5">U2</text>
<text x="272" y="99.9">R23</text>
<text x="284.7" y="99.9">C29</text>
<text x="353.3" y="98.6">C30</text>
<text x="353.3" y="101.2">100nF</text>
<text x="170.4" y="103.7">J2</text>
<text x="272" y="102.4">DNM</text>
<text x="284.7" y="102.4">1uF</text>
<text x="307.5" y="105">R28</text>
<text x="307.5" y="107.5">100k</text>
<text x="326.1" y="109.1">TPS22910AYZV</text>
<text x="345.6" y="111.3">R9</text>
<text x="345.6" y="113.9">0</text>
<text x="170.4" y="134.2">LSS-110-01-F-DV-A-TR</text>
<text x="51" y="146.9">P1</text>
<text x="51" y="169.8">BB02-BS101-KA8-025B00</text>
<text x="166.6" y="202.8">R16</text>
<text x="175.5" y="202.8">R17</text>
<text x="183.1" y="202.8">R18</text>
<text x="40.8" y="207.9">CR1</text>
<text x="58.6" y="206.8">R10</text>
<text x="58.6" y="209.4">680</text>
<text x="166.6" y="205.3">2.2k</text>
<text x="175.5" y="205.3">10k</text>
<text x="183.1" y="205.3">10k</text>
<text x="188.2" y="209.1">U10</text>
<text x="39.6" y="216.7">LS L296-P2Q2-1</text>
<text x="245.6" y="220.6">C28</text>
<text x="40.8" y="223.1">CR3</text>
<text x="58.6" y="222.1">R27</text>
<text x="58.6" y="224.6">150</text>
<text x="245.6" y="223.6">100nF</text>
<text x="40.8" y="233.3">LPL296-J2L2-25</text>
<text x="40.8" y="239.9">R21</text>
<text x="188.2" y="237.3">W25X40CLUXI</text>
<text x="40.8" y="242.4">270</text>
<text x="58.6" y="241.4">SW1</text>
<text x="58.6" y="248.5">MTA2-WNC</text>
<text x="40.8" y="257.6">R22</text>
<text x="40.8" y="260.2">270</text>
<text x="58.6" y="259.2">SW2</text>
<text x="58.6" y="266.3">MTA2-WNC</text>
</g>
<g font-size="2.3" fill="#f00">
<text x="193.7" y="34.9">VDD_BATT</text>
<text x="220.4" y="116.4">DevPack-&gt;VDD</text>
<text x="150.6" y="139.2">POWER GOOD</text>
</g>
<g font-size="2.3" fill="#004080">
<text x="319" y="93.8">VIN</text>
<text x="335.5" y="93.8">VOUT</text>
<text x="319" y="98.9">ON</text>
<text x="319" y="104">GND</text>
<text x="189.4" y="214.5">DI/IO0</text>
<text x="207.5" y="214.5">VCC</text>
<text x="189.4" y="219.5">nCS</text>
<text x="189.4" y="217">CLK</text>
<text x="189.4" y="222.1">nWP</text>
<text x="189.4" y="224.6">nHOLD</text>
<text x="204.5" y="224.6">DO/IO1</text>
<text x="189.4" y="232.2">GND</text>
<text x="189.4" y="229.7">EGP</text>
</g>
<g font-size="1.8">
<text x="44.2" y="1.9">1</text>
<text x="127.1" y="1.9">2</text>
<text x="210.1" y="1.9">3</text>
<text x="293" y="1.9">4</text>
<text x="376" y="1.9">5</text>
<text x=".8" y="40.6">A</text>
<text x="418.2" y="40.6">A</text>
<text x=".8" y="113.6">B</text>
<text x="418.2" y="113.6">B</text>
<text x=".8" y="186.6">C</text>
<text x="418.2" y="186.6">C</text>
<text x=".8" y="259.5">D</text>
<text x="418.2" y="259.5">D</text>
<text x="44.2" y="296.3">1</text>
<text x="127.1" y="296.3">2</text>
<text x="210.1" y="296.3">3</text>
<text x="293" y="296.3">4</text>
<text x="376" y="296.3">5</text>
</g>
</svg>
